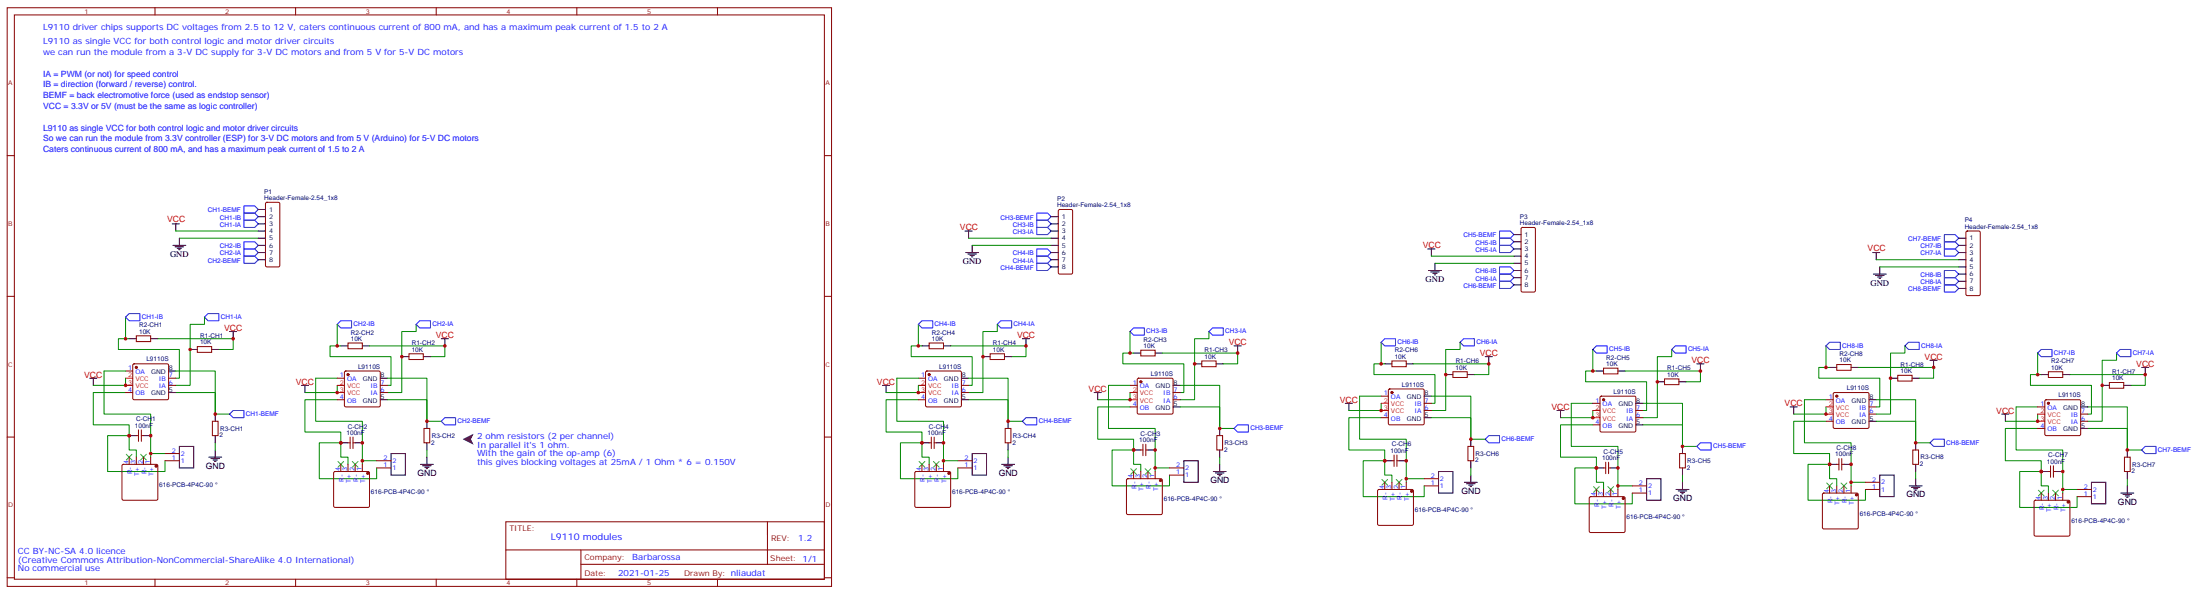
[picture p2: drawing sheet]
<svg xmlns="http://www.w3.org/2000/svg" width="1082mm" height="292mm" viewBox="0 0 1082 292" stroke-linecap="round" stroke-linejoin="round" font-family="sans-serif">
<g fill="none" stroke="#870000" stroke-width=".49">
<path d="M4 4h405v284h-405zM7 7h398v278h-398zM76 4v3M145 4v3M214 4v3M284 4v3M353 4v3M4 76h3M405 76h4M131 100l6-1 1 1v30l-1 1h-6v-1zM521 103h6v1v30v1h-6l-1-1zM748 112h6h1v31l-1 1h-5l-1-1z"/>
<path d="M967 114h6h1v31h-1h-6zM4 146h3M405 146h4M65 179h18v17h-18zM67 165h7v3h-7zM97 170h7v3h-7zM171 169h7v2h-7zM201 174h7v3h-7zM457 169h7v2h-7zM487 174h7v3h-7zM561 172h7v3h-7zM591 177h7v3h-7z"/>
<path d="M684 177h7v3h-7zM903 179h7v3h-7zM62 193h3M62 182h3M83 186h3M83 189h3M166 186h3M166 196h3M170 183h17v17h-17zM187 193h3M187 189h3M452 186h3"/>
<path d="M452 196h3M455 183h18l-1 17h-17zM473 193h3M473 189h3M556 189h3M556 200h3M559 186h18v17h-18zM577 196h3M577 193h3M679 195h4M683 191h17v18h-17zM700 198h4"/>
<path d="M714 183h7v2h-7zM783 198h4M787 195h17v17h-17zM788 181h8v3h-8zM818 186h7v3h-7zM898 196h3M902 193h17v17h-17zM919 200h4M933 184h7v3h-7zM1002 200h3M1006 197h17v17h-17zM1007 183h7v2h-7z"/>
<path d="M1037 188h7v3h-7zM4 215h3M67 214h1M68 211v6M69 211v6M69 214h2M104 207h3v7h-3zM171 218h1M172 215v5M174 215v5M174 218h1M208 211h3v7h-3z"/>
<path d="M405 215h4M457 218h1M458 215v5M459 218h1M459 215v5M494 211h3v7h-3zM562 218v6M563 218v6M598 214h3v7h-3zM679 205h4M700 202h4M722 219h3v7h-3z"/>
<path d="M783 209h4M804 205h4M804 202h4M898 207h3M919 203h4M1002 211h3M1023 207h4M1023 203h4M60 228h17v18h-17zM63 225v3M67 225v3M71 225v3"/>
<path d="M74 225v3M81 226h7M81 223h7M164 232h17v17h-17zM168 228v4M171 228v4M175 228v4M178 228v4M185 230h7M185 226h7M450 232h17v17h-17zM453 228v4"/>
<path d="M457 228v4M460 228v4M464 228v4M471 230h7M471 226h7M554 235h17v18h-17zM557 232v3M561 232v3M561 221h1M563 221h1M564 232v3M568 232v3"/>
<path d="M575 230h7M575 233h7M681 237v4M684 226h1M684 237v4M685 224v5M687 224v5M687 226h1M688 237v4M691 237v4M700 239h7M700 235h7"/>
<path d="M788 230h2M790 227v6M791 227v6M791 230h1M803 239h7M826 223h3v7h-3zM900 239v3M903 228h1M903 239v3M904 225v6M906 225v6M906 228h1"/>
<path d="M907 239v3M910 239v3M917 237h7M941 221h2v7h-2zM1007 232h1M1008 229v6M1010 229v6M1010 232h1M1045 225h2v7h-2zM249 256h156v29h-156zM377 256v21M678 241h17v17h-17z"/>
<path d="M782 244h17v17h-17zM785 241v3M788 241v3M792 241v3M796 241v3M803 242h7M896 242h17v18h-17zM917 241h7M1000 246h18v17h-18zM1004 242v4M1007 242v4M1011 242v4"/>
<path d="M1014 242v4M1021 241h7M1021 244h7M249 270h156M286 277h119M286 270v14M4 284h3M76 285v3M145 285v3M214 285v3M284 285v3M353 285v3"/>
<path d="M405 284h4"/>
</g>
<path d="M228 216l5-3-1 3 1 2z" fill="#000"/>
<g fill="none" stroke="#008700" stroke-width=".49">
<path d="M86 114h41M88 117h39M476 117h41M478 121h39M704 126h40M706 129h38M923 128h40M924 131h39M62 156v10M101 156v3h-8v30h-7M166 159v11M205 159v4h-7v30h-8"/>
<path d="M452 159v11M490 159v4h-7v30h-7M63 166h-5v6h30v14h-2M78 166h37v6h-7M168 170h-6v5h30v14h-2M182 170h37v5h-7M453 170h-5v5h30v14h-2M467 170h37v5h-7M556 163v10M557 173h-5v6h30v14h-2M572 173h37v6h-8M594 163v3h-7v30h-7"/>
<path d="M679 168v11M681 179h-5v5h30v14h-2M695 179h37v5h-7M718 168v4h-7v30h-7M783 172v10M822 172v3h-7v30h-7M898 170v11M937 170v3h-7v30h-7M1002 173v11M1041 173v4h-7v30h-7M62 193h-16v16h17v12h4v4M62 182h-11v21h23v22"/>
<path d="M62 186v3h-16M86 193h20v10h7M86 182h20v21M166 189v4h-16M166 186h-11v21h23v21M166 196h-16v16h18v13h3v3M190 186h20v21M190 196h20v11h7M452 196h-16v16h17v13h4v3M452 186h-11v21h23v21M452 189v4h-16M476 196h20v11h7"/>
<path d="M476 186h20v21M556 193v3h-16M556 189h-11v22h23v21M556 200h-16v16h17v12h4v4M580 189h20v22M580 200h20v11h7M679 195h-10v21h22v21M679 198v4h-16M704 195h19v21M783 198h-10v21h23v22M785 182h-5v6h30v14h-2M799 182h37v6h-7"/>
<path d="M808 198h19v21M898 196h-11v22h23v21M898 200v3h-16M900 181h-6v5h30v14h-1M914 181h37v5h-7M923 196h19v22M1002 200h-11v21h23v21M1004 184h-6v5h30v14h-1M1018 184h37v5h-7M1027 200h19v21M63 214h-10v18h28v-6M106 218v3"/>
<path d="M168 218h-11v17h28v-5M453 218h-10v17h28v-5M679 205h-16v16h18v12h3v4M704 205h19v11h7M783 202v3h-16M783 209h-16v16h18v12h3v4M808 209h19v10h7M898 207h-16v16h18v12h3v4M923 207h19v11h7M1002 203v4h-16M1002 211h-16v15h18v13h3v3M1027 211h19v10h7"/>
<path d="M74 223h7M178 226h7M210 221v4M464 226h7M496 221v4M557 221h-10v18h28v-6M568 230h7M600 225v3M681 226h-11v18h30v-5M691 235h9M723 230v3M785 230h-11v18h29v-6"/>
<path d="M796 239h7M827 233v4M900 228h-11v18h28v-5M910 237h7M942 232v3M1004 232h-11v17h28v-5M1046 235v4M1014 241h7"/>
</g>
<g fill="none" stroke="#3c3" stroke-width=".49">
<path d="M62 223l3 3M65 223l-3 3M69 223l3 3M72 223l-3 3M166 227l3 3M169 227l-3 3M173 227l3 3M176 227l-3 3M452 227l3 3M455 227l-3 3M459 227l3 3M462 227l-3 3"/>
<path d="M556 230l3 3M559 230l-3 3M563 230l3 3M566 230l-3 3M679 236l3 2M682 236l-3 2M687 236l2 2M689 236l-2 2M784 239l2 3M786 239l-2 3M791 239l2 3M793 239l-2 3"/>
<path d="M898 237l3 3M901 237l-3 3M905 237l3 3M908 237l-3 3M1002 241l3 3M1005 241l-3 3M1009 241l3 3M1012 241l-3 3"/>
</g>
<g fill="none" stroke="#00f" stroke-width=".49">
<path d="M120 119h5l2 2-2 1h-5zM120 108h5l2 2-2 2h-5zM120 105h5l2 1-2 2h-5zM120 101h5l2 2-2 2h-5zM510 112h5l2 2-2 1h-5zM510 108h5l2 2-2 2h-5zM510 105h5l2 1-2 2h-5zM737 117h6l1 2-1 2h-6zM737 114h6l1 1-1 2h-6zM956 119h5l2 2-2 1h-5zM956 115h5l2 2-2 2h-5zM120 122h5l2 2-2 2h-5z"/>
<path d="M120 126h5l2 2-2 1h-5zM510 126h5l2 2-2 1h-5zM510 122h5l2 2-2 2h-5zM510 129h5l2 2-2 2h-5zM737 135h6l1 1-1 2h-6zM737 131h6l1 2-1 2h-6zM737 121h6l1 1-1 2h-6zM737 138h6l1 2-1 2h-6zM956 136h5l2 2-2 2h-5zM956 133h5l2 2-2 1h-5zM956 122h5l2 2-2 2h-5zM956 140h5l2 2-2 2h-5z"/>
<path d="M62 156l1-2h6v4h-6zM101 156l1-2h6v4h-6zM166 159l2-1h5v3h-5zM205 159l1-1h6v3h-6zM452 159l1-1h6v3h-6zM490 159l2-1h5v3h-5zM557 161h6v4h-6l-1-2zM596 161h5v4h-5l-2-2zM679 168l2-2h5v4h-5zM718 168l2-2h5v4h-5zM785 170h5v3h-5l-2-1zM822 172l2-2h5v3h-5z"/>
<path d="M898 170l2-2h5v4h-5zM937 170l1-2h6v4h-6zM1002 173l2-1h5v3h-5zM1041 173l1-1h6v3h-6zM113 203l2-1h5v3h-5zM217 207l2-2h5v4h-5zM504 205h6v4h-6l-1-2zM607 211l2-2h5v3h-5zM730 216l2-2h5v4h-5zM834 219l2-1h5v3h-5zM951 216h5v3h-5l-2-1zM1053 221l2-2h5v4h-5z"/>
</g>
<g fill="none" stroke="#000" stroke-width=".49">
<path d="M85 110h3M86 110v4M88 117v4M127 110h4M127 114h4M127 103h4M127 106h4M127 117h4M474 114h4M476 114v3M517 110h3M517 114h3"/>
<path d="M517 106h3M517 117h3M744 115h4M744 119h4M963 117h4M85 121h6M86 121h4M87 122h2M88 123h1M127 121h4M127 124h4M127 128h4"/>
<path d="M475 124h6M476 125h4M477 126h2M478 126h.1M478 121v3M517 121h3M517 124h3M517 128h3M517 131h3M702 122h4M702 133h7M703 134h5"/>
<path d="M704 122v4M704 134h3M705 135h1M706 129v4M744 133h4M744 122h4M744 126h4M744 129h4M744 136h4M744 140h4M921 124h3M921 135h6"/>
<path d="M922 135h4M923 124v4M923 136h2M924 137h1M924 131v4M963 121h4M963 124h4M963 135h4M963 128h4M963 131h4M963 138h4M963 142h4"/>
<path d="M63 166h4M74 166h4M93 172h4M104 172h4M113 163h3M115 163v3M168 170h3M178 170h4M198 175h3M208 175h4M217 166h3M219 166v4"/>
<path d="M453 170h4M464 170h3M483 175h4M494 175h3M503 166h3M504 166v4M557 173h4M568 173h4M587 179h4M598 179h3M607 170h3M609 170v3"/>
<path d="M681 179h3M691 179h4M730 175h4M732 175v4M834 179h4M836 179v3M949 177h3M951 177v4M44 186h4M46 186v3M83 193h3M83 182h3"/>
<path d="M148 189h4M150 189v4M187 196h3M187 186h3M434 189h3M436 189v4M473 196h3M473 186h3M538 193h4M540 193v3M577 189h3M577 200h3"/>
<path d="M661 198h4M663 198v4M700 195h4M711 184h3M721 184h4M785 182h3M796 182h3M804 198h4M815 188h3M825 188h4M880 200h4M882 200v3"/>
<path d="M900 181h3M910 181h4M919 196h4M930 186h3M940 186h4M1004 184h3M1014 184h4M1023 200h4M1034 189h3M1044 189h4M1053 181h4M1055 181v3"/>
<path d="M63 214h4M71 214h3M88 219h7v11h-7zM106 203v4M106 214v4M168 218h3M175 218h3M210 207v4M210 218v3M453 218h4M460 218h4M496 207v4"/>
<path d="M496 218v3M600 211v3M700 205h4M723 216v3M766 202h3M767 202v3M804 209h4M827 219v4M919 207h4M942 218v3M984 203h4M986 203v4"/>
<path d="M1023 211h4M103 225h6M104 225h4M105 226h2M105 227h1M106 221v4M192 223h7v10h-7zM207 228h6M208 229h4M209 230h2M210 230h.1M210 225v3"/>
<path d="M478 223h7v10h-7zM492 228h7M494 229h4M495 230h2M495 230h1M496 225v3M557 221h4M564 221h4M582 226h7v11h-7zM597 232h6M598 232h4M599 233h2"/>
<path d="M599 234h1M600 221v4M600 228v4M681 226h3M688 226h3M707 232h7v10h-7zM720 237h6M721 238h4M722 238h2M723 239h1M723 226v4M723 233v4"/>
<path d="M785 230h3M792 230h4M810 235h7v11h-7zM827 230v3M827 237v4M900 228h3M907 228h3M924 233h7v11h-7zM939 239h6M940 239h4M942 228v4M942 235v4"/>
<path d="M1004 232h3M1011 232h3M1028 237h7v11h-7zM1046 221v4M1046 232v3M1046 239v3M824 241h6M825 241h4M826 242h2M827 243h1M941 240h2M942 241h.1"/>
<path d="M1043 242h6M1044 243h4M1045 244h2M1046 244h.1"/>
</g>
<g fill="#870000" stroke="#870000" stroke-width=".49">
<circle cx="181" cy="233" r=".5"/>
<circle cx="171" cy="184" r=".5"/>
<circle cx="77" cy="229" r=".5"/>
<circle cx="67" cy="181" r=".5"/>
<circle cx="571" cy="236" r=".5"/>
<circle cx="561" cy="188" r=".5"/>
<circle cx="467" cy="233" r=".5"/>
<circle cx="457" cy="184" r=".5"/>
<circle cx="798" cy="245" r=".5"/>
<circle cx="788" cy="196" r=".5"/>
<circle cx="694" cy="241" r=".5"/>
<circle cx="684" cy="193" r=".5"/>
<circle cx="1017" cy="247" r=".5"/>
<circle cx="1007" cy="198" r=".5"/>
<circle cx="913" cy="243" r=".5"/>
<circle cx="903" cy="195" r=".5"/>
</g>
<g fill="none" stroke="#f00" stroke-width=".49">
<path d="M62 189h3M62 186h3M166 189h3M166 193h3M452 189h3M452 193h3M556 193h3M556 196h3M679 198h4M898 200h3M679 202h4M783 202h4"/>
<path d="M783 205h4M898 203h3M1002 203h3M1002 207h3"/>
</g>
<g fill="#c00">
<circle cx="168" cy="218" r=".9"/>
<circle cx="178" cy="226" r=".9"/>
<circle cx="178" cy="218" r=".9"/>
<circle cx="198" cy="175" r=".9"/>
<circle cx="219" cy="170" r=".9"/>
<circle cx="166" cy="170" r=".9"/>
<circle cx="166" cy="193" r=".9"/>
<circle cx="210" cy="207" r=".9"/>
<circle cx="115" cy="166" r=".9"/>
<circle cx="62" cy="166" r=".9"/>
<circle cx="93" cy="172" r=".9"/>
<circle cx="74" cy="214" r=".9"/>
<circle cx="64" cy="214" r=".9"/>
<circle cx="106" cy="203" r=".9"/>
<circle cx="62" cy="189" r=".9"/>
<circle cx="557" cy="221" r=".9"/>
<circle cx="568" cy="230" r=".9"/>
<circle cx="568" cy="221" r=".9"/>
<circle cx="587" cy="179" r=".9"/>
<circle cx="609" cy="173" r=".9"/>
<circle cx="556" cy="173" r=".9"/>
<circle cx="556" cy="196" r=".9"/>
<circle cx="600" cy="211" r=".9"/>
<circle cx="504" cy="170" r=".9"/>
<circle cx="452" cy="170" r=".9"/>
<circle cx="483" cy="175" r=".9"/>
<circle cx="464" cy="218" r=".9"/>
<circle cx="453" cy="218" r=".9"/>
<circle cx="464" cy="226" r=".9"/>
<circle cx="496" cy="207" r=".9"/>
<circle cx="452" cy="193" r=".9"/>
<circle cx="785" cy="230" r=".9"/>
<circle cx="796" cy="239" r=".9"/>
<circle cx="796" cy="230" r=".9"/>
<circle cx="815" cy="188" r=".9"/>
<circle cx="836" cy="182" r=".9"/>
<circle cx="783" cy="182" r=".9"/>
<circle cx="783" cy="205" r=".9"/>
<circle cx="827" cy="219" r=".9"/>
<circle cx="732" cy="179" r=".9"/>
<circle cx="679" cy="179" r=".9"/>
<circle cx="711" cy="184" r=".9"/>
<circle cx="691" cy="226" r=".9"/>
<circle cx="681" cy="226" r=".9"/>
<circle cx="691" cy="235" r=".9"/>
<circle cx="723" cy="216" r=".9"/>
<circle cx="679" cy="202" r=".9"/>
<circle cx="1004" cy="232" r=".9"/>
<circle cx="1014" cy="241" r=".9"/>
<circle cx="1014" cy="232" r=".9"/>
<circle cx="1034" cy="189" r=".9"/>
<circle cx="1055" cy="184" r=".9"/>
<circle cx="1002" cy="184" r=".9"/>
<circle cx="1002" cy="207" r=".9"/>
<circle cx="1046" cy="221" r=".9"/>
<circle cx="951" cy="181" r=".9"/>
<circle cx="898" cy="181" r=".9"/>
<circle cx="930" cy="186" r=".9"/>
<circle cx="910" cy="228" r=".9"/>
<circle cx="900" cy="228" r=".9"/>
<circle cx="910" cy="237" r=".9"/>
<circle cx="942" cy="218" r=".9"/>
<circle cx="898" cy="203" r=".9"/>
<circle cx="74" cy="223" r=".9"/>
</g>
<text font-size="4.6" fill="#00f" x="271" y="265">L9110 modules</text>
<g font-size="4.2" fill="#00f">
<text x="21" y="15">L9110 driver chips supports DC voltages from 2.5 to 12 V, caters continuous current of 800 mA, and has a maximum peak current of 1.5 to 2 A</text>
<text x="21" y="22">L9110 as single VCC for both control logic and motor driver circuits</text>
<text x="21" y="27">we can run the module from a 3-V DC supply for 3-V DC motors and from 5 V for 5-V DC motors</text>
<text x="21" y="38">IA = PWM (or not) for speed control</text>
<text x="21" y="43">IB = direction (forward / reverse) control.</text>
<text x="21" y="54">VCC = 3.3V or 5V (must be the same as logic controller)</text>
<text x="21" y="48">BEMF = back electromotive force (used as endstop sensor)</text>
<text x="21" y="64">L9110 as single VCC for both control logic and motor driver circuits</text>
<text x="21" y="69">So we can run the module from 3.3V controller (ESP) for 3-V DC motors and from 5 V (Arduino) for 5-V DC motors</text>
<text x="21" y="75">Caters continuous current of 800 mA, and has a maximum peak current of 1.5 to 2 A</text>
<text x="235" y="216">2 ohm resistors (2 per channel)</text>
<text x="235" y="220">In parallel it's 1 ohm.</text>
<text x="235" y="224">With the gain of the op-amp (6)</text>
<text x="235" y="229">this gives blocking voltages at 25mA / 1 Ohm * 6 = 0.150V</text>
<text x="393" y="266">1.2</text>
<text x="9" y="272">CC BY-NC-SA 4.0 licence</text>
<text x="311" y="275">Barbarossa</text>
<text x="9" y="277">(Creative Commons Attribution-NonCommercial-ShareAlike 4.0 International)</text>
<text x="9" y="281">No commercial use</text>
<text x="304" y="283">2021-01-25</text>
</g>
<g font-size="4.2" fill="#f00">
<text x="82" y="109">VCC</text>
<text x="472" y="113">VCC</text>
<text x="700" y="122">VCC</text>
<text x="918" y="123">VCC</text>
<text x="110" y="163">VCC</text>
<text x="214" y="166">VCC</text>
<text x="500" y="166">VCC</text>
<text x="604" y="170">VCC</text>
<text x="728" y="175">VCC</text>
<text x="832" y="178">VCC</text>
<text x="946" y="177">VCC</text>
<text x="41" y="186">VCC</text>
<text x="1050" y="180">VCC</text>
<text x="145" y="189">VCC</text>
<text x="431" y="189">VCC</text>
<text x="535" y="193">VCC</text>
<text x="659" y="198">VCC</text>
<text x="763" y="201">VCC</text>
<text x="877" y="200">VCC</text>
<text x="982" y="203">VCC</text>
</g>
<g font-size="4.2">
<text x="84" y="126">GND</text>
<text x="473" y="130">GND</text>
<text x="701" y="139">GND</text>
<text x="920" y="140">GND</text>
<text x="101" y="230">GND</text>
<text x="205" y="234">GND</text>
<text x="491" y="234">GND</text>
<text x="595" y="237">GND</text>
<text x="719" y="243">GND</text>
<text x="937" y="244">GND</text>
<text x="823" y="246">GND</text>
<text x="1041" y="248">GND</text>
</g>
<g font-size="3.9" fill="#800">
<text x="250" y="261">TITLE:</text>
<text x="379" y="266">REV:</text>
<text x="287" y="275">Company:</text>
<text x="379" y="276">Sheet: 1/1</text>
<text x="287" y="283">Date:</text>
<text x="336" y="283">Drawn By: nliaudat</text>
</g>
<g font-size="3.2" fill="#800">
<text x="42" y="7">1</text>
<text x="111" y="7">2</text>
<text x="180" y="7">3</text>
<text x="249" y="7">4</text>
<text x="318" y="7">5</text>
<text x="4" y="42">A</text>
<text x="406" y="42">A</text>
<text x="4" y="111">B</text>
<text x="406" y="111">B</text>
<text x="4" y="180">C</text>
<text x="406" y="180">C</text>
<text x="4" y="249">D</text>
<text x="406" y="249">D</text>
<text x="42" y="288">1</text>
<text x="111" y="288">2</text>
<text x="180" y="288">3</text>
<text x="249" y="288">4</text>
<text x="318" y="288">5</text>
</g>
<g font-size="3.2" fill="#000080">
<text x="130" y="95">P1</text>
<text x="130" y="98">Header-Female-2.54_1x8</text>
<text x="520" y="102">Header-Female-2.54_1x8</text>
<text x="520" y="99">P2</text>
<text x="747" y="108">P3</text>
<text x="747" y="111">Header-Female-2.54_1x8</text>
<text x="966" y="112">Header-Female-2.54_1x8</text>
<text x="966" y="109">P4</text>
<text x="68" y="161">R2-CH1</text>
<text x="68" y="164">10K</text>
<text x="98" y="166">R1-CH1</text>
<text x="172" y="167">10K</text>
<text x="172" y="164">R2-CH2</text>
<text x="458" y="167">10K</text>
<text x="458" y="164">R2-CH4</text>
<text x="562" y="168">R2-CH3</text>
<text x="98" y="169">10K</text>
<text x="202" y="173">10K</text>
<text x="202" y="170">R1-CH2</text>
<text x="488" y="173">10K</text>
<text x="488" y="170">R1-CH4</text>
<text x="562" y="171">10K</text>
<text x="592" y="173">R1-CH3</text>
<text x="686" y="173">R2-CH6</text>
<text x="72" y="178">L9110S</text>
<text x="592" y="176">10K</text>
<text x="686" y="176">10K</text>
<text x="716" y="178">R1-CH6</text>
<text x="790" y="180">10K</text>
<text x="790" y="177">R2-CH5</text>
<text x="904" y="178">10K</text>
<text x="904" y="175">R2-CH8</text>
<text x="1009" y="178">R2-CH7</text>
<text x="176" y="181">L9110S</text>
<text x="462" y="181">L9110S</text>
<text x="566" y="185">L9110S</text>
<text x="716" y="182">10K</text>
<text x="820" y="185">10K</text>
<text x="820" y="182">R1-CH5</text>
<text x="934" y="183">10K</text>
<text x="934" y="180">R1-CH8</text>
<text x="1009" y="182">10K</text>
<text x="1039" y="184">R1-CH7</text>
<text x="689" y="190">L9110S</text>
<text x="908" y="192">L9110S</text>
<text x="1039" y="187">10K</text>
<text x="793" y="194">L9110S</text>
<text x="1012" y="195">L9110S</text>
<text x="67" y="207">C-CH1</text>
<text x="66" y="210">100nF</text>
<text x="108" y="215">2</text>
<text x="108" y="212">R3-CH1</text>
<text x="170" y="214">100nF</text>
<text x="171" y="211">C-CH2</text>
<text x="212" y="215">R3-CH2</text>
<text x="456" y="214">100nF</text>
<text x="457" y="211">C-CH4</text>
<text x="498" y="215">R3-CH4</text>
<text x="561" y="214">C-CH3</text>
<text x="212" y="218">2</text>
<text x="498" y="218">2</text>
<text x="560" y="217">100nF</text>
<text x="602" y="222">2</text>
<text x="602" y="219">R3-CH3</text>
<text x="684" y="219">C-CH6</text>
<text x="903" y="221">C-CH8</text>
<text x="684" y="223">100nF</text>
<text x="725" y="227">2</text>
<text x="726" y="224">R3-CH6</text>
<text x="788" y="226">100nF</text>
<text x="788" y="223">C-CH5</text>
<text x="830" y="228">R3-CH5</text>
<text x="902" y="224">100nF</text>
<text x="944" y="226">R3-CH8</text>
<text x="1006" y="228">100nF</text>
<text x="1007" y="225">C-CH7</text>
<text x="829" y="231">2</text>
<text x="944" y="229">2</text>
<text x="1048" y="233">2</text>
<text x="1048" y="229">R3-CH7</text>
<text x="78" y="239">616-PCB-4P4C-90</text>
<text x="182" y="243">616-PCB-4P4C-90</text>
<text x="468" y="243">616-PCB-4P4C-90</text>
<text x="572" y="246">616-PCB-4P4C-90</text>
<text x="696" y="252">616-PCB-4P4C-90</text>
<text x="800" y="255">616-PCB-4P4C-90</text>
<text x="914" y="253">616-PCB-4P4C-90</text>
<text x="1018" y="257">616-PCB-4P4C-90</text>
</g>
<g font-size="3.2" fill="#00f">
<text x="102" y="104">CH1-BEMF</text>
<text x="108" y="108">CH1-IB</text>
<text x="492" y="108">CH3-BEMF</text>
<text x="108" y="111">CH1-IA</text>
<text x="498" y="111">CH3-IB</text>
<text x="498" y="115">CH3-IA</text>
<text x="720" y="117">CH5-BEMF</text>
<text x="938" y="118">CH7-BEMF</text>
<text x="108" y="126">CH2-IA</text>
<text x="108" y="122">CH2-IB</text>
<text x="498" y="126">CH4-IB</text>
<text x="726" y="124">CH5-IA</text>
<text x="726" y="120">CH5-IB</text>
<text x="944" y="126">CH7-IA</text>
<text x="944" y="122">CH7-IB</text>
<text x="102" y="129">CH2-BEMF</text>
<text x="498" y="129">CH4-IA</text>
<text x="492" y="133">CH4-BEMF</text>
<text x="726" y="138">CH6-IA</text>
<text x="726" y="134">CH6-IB</text>
<text x="944" y="136">CH8-IB</text>
<text x="720" y="141">CH6-BEMF</text>
<text x="938" y="143">CH8-BEMF</text>
<text x="944" y="140">CH8-IA</text>
<text x="70" y="157">CH1-IB</text>
<text x="109" y="157">CH1-IA</text>
<text x="174" y="160">CH2-IB</text>
<text x="213" y="160">CH2-IA</text>
<text x="460" y="160">CH4-IB</text>
<text x="498" y="160">CH4-IA</text>
<text x="564" y="164">CH3-IB</text>
<text x="602" y="164">CH3-IA</text>
<text x="687" y="169">CH6-IB</text>
<text x="726" y="169">CH6-IA</text>
<text x="791" y="173">CH5-IB</text>
<text x="830" y="173">CH5-IA</text>
<text x="906" y="171">CH8-IB</text>
<text x="945" y="171">CH8-IA</text>
<text x="1010" y="174">CH7-IB</text>
<text x="1049" y="174">CH7-IA</text>
<text x="63" y="182">1</text>
<text x="67" y="184">OA</text>
<text x="83" y="185">7</text>
<text x="167" y="185">1</text>
<text x="453" y="185">1</text>
<text x="78" y="187">IB</text>
<text x="78" y="191">IA</text>
<text x="83" y="189">6</text>
<text x="171" y="187">OA</text>
<text x="182" y="191">IB</text>
<text x="187" y="189">7</text>
<text x="456" y="187">OA</text>
<text x="468" y="191">IB</text>
<text x="473" y="189">7</text>
<text x="557" y="189">1</text>
<text x="560" y="191">OA</text>
<text x="63" y="193">4</text>
<text x="67" y="194">OB</text>
<text x="167" y="196">4</text>
<text x="171" y="198">OB</text>
<text x="182" y="194">IA</text>
<text x="187" y="193">6</text>
<text x="453" y="196">4</text>
<text x="456" y="198">OB</text>
<text x="468" y="194">IA</text>
<text x="473" y="193">6</text>
<text x="572" y="194">IB</text>
<text x="572" y="198">IA</text>
<text x="577" y="196">6</text>
<text x="577" y="193">7</text>
<text x="680" y="194">1</text>
<text x="684" y="196">OA</text>
<text x="700" y="198">7</text>
<text x="785" y="198">1</text>
<text x="899" y="196">1</text>
<text x="903" y="198">OA</text>
<text x="557" y="200">4</text>
<text x="560" y="201">OB</text>
<text x="695" y="200">IB</text>
<text x="695" y="203">IA</text>
<text x="700" y="201">6</text>
<text x="788" y="200">OA</text>
<text x="800" y="203">IB</text>
<text x="805" y="201">7</text>
<text x="914" y="201">IB</text>
<text x="919" y="203">6</text>
<text x="919" y="200">7</text>
<text x="1003" y="200">1</text>
<text x="1007" y="201">OA</text>
<text x="1023" y="203">7</text>
<text x="121" y="204">CH1-BEMF</text>
<text x="225" y="208">CH2-BEMF</text>
<text x="511" y="208">CH4-BEMF</text>
<text x="680" y="205">4</text>
<text x="684" y="207">OB</text>
<text x="785" y="208">4</text>
<text x="800" y="207">IA</text>
<text x="805" y="205">6</text>
<text x="899" y="207">4</text>
<text x="903" y="208">OB</text>
<text x="914" y="205">IA</text>
<text x="1018" y="205">IB</text>
<text x="1018" y="208">IA</text>
<text x="1023" y="207">6</text>
<text x="615" y="211">CH3-BEMF</text>
<text x="788" y="210">OB</text>
<text x="1003" y="210">4</text>
<text x="1007" y="212">OB</text>
<text x="738" y="217">CH6-BEMF</text>
<text x="842" y="220">CH5-BEMF</text>
<text x="957" y="218">CH8-BEMF</text>
<text x="1061" y="222">CH7-BEMF</text>
<text x="84" y="226">1</text>
<text x="84" y="223">2</text>
<text x="89" y="227">1</text>
<text x="89" y="224">2</text>
<text x="188" y="226">2</text>
<text x="193" y="227">2</text>
<text x="474" y="226">2</text>
<text x="479" y="227">2</text>
<text x="63" y="228" transform="rotate(-90 63 228)">4</text>
<text x="65" y="233" transform="rotate(-90 65 233)">R-</text>
<text x="67" y="228" transform="rotate(-90 67 228)">3</text>
<text x="70" y="228" transform="rotate(-90 70 228)">2</text>
<text x="72" y="233" transform="rotate(-90 72 233)">R-</text>
<text x="74" y="228" transform="rotate(-90 74 228)">1</text>
<text x="167" y="232" transform="rotate(-90 167 232)">4</text>
<text x="171" y="232" transform="rotate(-90 171 232)">3</text>
<text x="174" y="232" transform="rotate(-90 174 232)">2</text>
<text x="178" y="232" transform="rotate(-90 178 232)">1</text>
<text x="188" y="230">1</text>
<text x="193" y="231">1</text>
<text x="453" y="232" transform="rotate(-90 453 232)">4</text>
<text x="456" y="232" transform="rotate(-90 456 232)">3</text>
<text x="460" y="232" transform="rotate(-90 460 232)">2</text>
<text x="464" y="232" transform="rotate(-90 464 232)">1</text>
<text x="474" y="230">1</text>
<text x="479" y="231">1</text>
<text x="578" y="233">1</text>
<text x="578" y="230">2</text>
<text x="583" y="231">2</text>
<text x="68" y="234" transform="rotate(-90 68 234)">T+</text>
<text x="75" y="234" transform="rotate(-90 75 234)">T+</text>
<text x="169" y="237" transform="rotate(-90 169 237)">R-</text>
<text x="173" y="238" transform="rotate(-90 173 238)">T+</text>
<text x="176" y="237" transform="rotate(-90 176 237)">R-</text>
<text x="180" y="238" transform="rotate(-90 180 238)">T+</text>
<text x="455" y="237" transform="rotate(-90 455 237)">R-</text>
<text x="458" y="238" transform="rotate(-90 458 238)">T+</text>
<text x="462" y="237" transform="rotate(-90 462 237)">R-</text>
<text x="465" y="238" transform="rotate(-90 465 238)">T+</text>
<text x="557" y="235" transform="rotate(-90 557 235)">4</text>
<text x="561" y="235" transform="rotate(-90 561 235)">3</text>
<text x="564" y="235" transform="rotate(-90 564 235)">2</text>
<text x="568" y="235" transform="rotate(-90 568 235)">1</text>
<text x="583" y="235">1</text>
<text x="704" y="238">1</text>
<text x="704" y="235">2</text>
<text x="708" y="240">1</text>
<text x="708" y="236">2</text>
<text x="806" y="238">2</text>
<text x="810" y="240">2</text>
<text x="920" y="237">2</text>
<text x="925" y="238">2</text>
<text x="559" y="240" transform="rotate(-90 559 240)">R-</text>
<text x="562" y="241" transform="rotate(-90 562 241)">T+</text>
<text x="566" y="240" transform="rotate(-90 566 240)">R-</text>
<text x="569" y="241" transform="rotate(-90 569 241)">T+</text>
<text x="681" y="240" transform="rotate(-90 681 240)">4</text>
<text x="682" y="245" transform="rotate(-90 682 245)">R-</text>
<text x="684" y="240" transform="rotate(-90 684 240)">3</text>
<text x="688" y="240" transform="rotate(-90 688 240)">2</text>
<text x="689" y="245" transform="rotate(-90 689 245)">R-</text>
<text x="691" y="240" transform="rotate(-90 691 240)">1</text>
<text x="785" y="244" transform="rotate(-90 785 244)">4</text>
<text x="788" y="244" transform="rotate(-90 788 244)">3</text>
<text x="792" y="244" transform="rotate(-90 792 244)">2</text>
<text x="795" y="244" transform="rotate(-90 795 244)">1</text>
<text x="806" y="242">1</text>
<text x="810" y="243">1</text>
<text x="899" y="242" transform="rotate(-90 899 242)">4</text>
<text x="903" y="242" transform="rotate(-90 903 242)">3</text>
<text x="906" y="242" transform="rotate(-90 906 242)">2</text>
<text x="910" y="242" transform="rotate(-90 910 242)">1</text>
<text x="920" y="240">1</text>
<text x="925" y="242">1</text>
<text x="1003" y="246" transform="rotate(-90 1003 246)">4</text>
<text x="1007" y="246" transform="rotate(-90 1007 246)">3</text>
<text x="1010" y="246" transform="rotate(-90 1010 246)">2</text>
<text x="1014" y="246" transform="rotate(-90 1014 246)">1</text>
<text x="1025" y="244">1</text>
<text x="1025" y="240">2</text>
<text x="1029" y="245">1</text>
<text x="1029" y="242">2</text>
<text x="686" y="246" transform="rotate(-90 686 246)">T+</text>
<text x="693" y="246" transform="rotate(-90 693 246)">T+</text>
<text x="786" y="249" transform="rotate(-90 786 249)">R-</text>
<text x="790" y="250" transform="rotate(-90 790 250)">T+</text>
<text x="793" y="249" transform="rotate(-90 793 249)">R-</text>
<text x="797" y="250" transform="rotate(-90 797 250)">T+</text>
<text x="901" y="247" transform="rotate(-90 901 247)">R-</text>
<text x="905" y="248" transform="rotate(-90 905 248)">T+</text>
<text x="908" y="247" transform="rotate(-90 908 247)">R-</text>
<text x="912" y="248" transform="rotate(-90 912 248)">T+</text>
<text x="1005" y="251" transform="rotate(-90 1005 251)">R-</text>
<text x="1009" y="252" transform="rotate(-90 1009 252)">T+</text>
<text x="1012" y="251" transform="rotate(-90 1012 251)">R-</text>
<text x="1016" y="252" transform="rotate(-90 1016 252)">T+</text>
</g>
<g font-size="3.2">
<text x="132" y="104">1</text>
<text x="132" y="108">2</text>
<text x="522" y="108">1</text>
<text x="132" y="111">3</text>
<text x="522" y="111">2</text>
<text x="132" y="115">4</text>
<text x="132" y="118">5</text>
<text x="522" y="115">3</text>
<text x="522" y="118">4</text>
<text x="750" y="116">1</text>
<text x="750" y="120">2</text>
<text x="968" y="118">1</text>
<text x="132" y="122">6</text>
<text x="132" y="125">7</text>
<text x="522" y="122">5</text>
<text x="522" y="125">6</text>
<text x="750" y="123">3</text>
<text x="968" y="122">2</text>
<text x="968" y="125">3</text>
<text x="132" y="129">8</text>
<text x="522" y="129">7</text>
<text x="750" y="127">4</text>
<text x="750" y="130">5</text>
<text x="968" y="129">4</text>
<text x="522" y="132">8</text>
<text x="750" y="134">6</text>
<text x="750" y="138">7</text>
<text x="968" y="132">5</text>
<text x="968" y="136">6</text>
<text x="750" y="141">8</text>
<text x="968" y="139">7</text>
<text x="968" y="143">8</text>
<text x="74" y="184">GND</text>
<text x="83" y="182">8</text>
<text x="187" y="185">8</text>
<text x="473" y="185">8</text>
<text x="178" y="187">GND</text>
<text x="464" y="187">GND</text>
<text x="568" y="191">GND</text>
<text x="577" y="189">8</text>
<text x="74" y="194">GND</text>
<text x="83" y="193">5</text>
<text x="178" y="198">GND</text>
<text x="187" y="196">5</text>
<text x="464" y="198">GND</text>
<text x="473" y="196">5</text>
<text x="692" y="196">GND</text>
<text x="700" y="194">8</text>
<text x="805" y="198">8</text>
<text x="910" y="198">GND</text>
<text x="919" y="196">8</text>
<text x="568" y="201">GND</text>
<text x="577" y="200">5</text>
<text x="796" y="200">GND</text>
<text x="1014" y="201">GND</text>
<text x="1023" y="200">8</text>
<text x="692" y="207">GND</text>
<text x="700" y="205">5</text>
<text x="805" y="208">5</text>
<text x="910" y="208">GND</text>
<text x="919" y="207">5</text>
<text x="796" y="210">GND</text>
<text x="1014" y="212">GND</text>
<text x="1023" y="210">5</text>
</g>
<g font-size="3.2" fill="#f00">
<text x="63" y="185">2</text>
<text x="63" y="189">3</text>
<text x="67" y="187">VCC</text>
<text x="67" y="191">VCC</text>
<text x="167" y="189">2</text>
<text x="171" y="191">VCC</text>
<text x="453" y="189">2</text>
<text x="456" y="191">VCC</text>
<text x="167" y="193">3</text>
<text x="171" y="194">VCC</text>
<text x="453" y="193">3</text>
<text x="456" y="194">VCC</text>
<text x="557" y="193">2</text>
<text x="557" y="196">3</text>
<text x="560" y="194">VCC</text>
<text x="560" y="198">VCC</text>
<text x="680" y="198">2</text>
<text x="680" y="201">3</text>
<text x="684" y="200">VCC</text>
<text x="684" y="203">VCC</text>
<text x="785" y="201">2</text>
<text x="788" y="203">VCC</text>
<text x="899" y="200">2</text>
<text x="899" y="203">3</text>
<text x="903" y="201">VCC</text>
<text x="1003" y="203">2</text>
<text x="785" y="205">3</text>
<text x="788" y="207">VCC</text>
<text x="903" y="205">VCC</text>
<text x="1003" y="207">3</text>
<text x="1007" y="205">VCC</text>
<text x="1007" y="208">VCC</text>
</g>
</svg>
